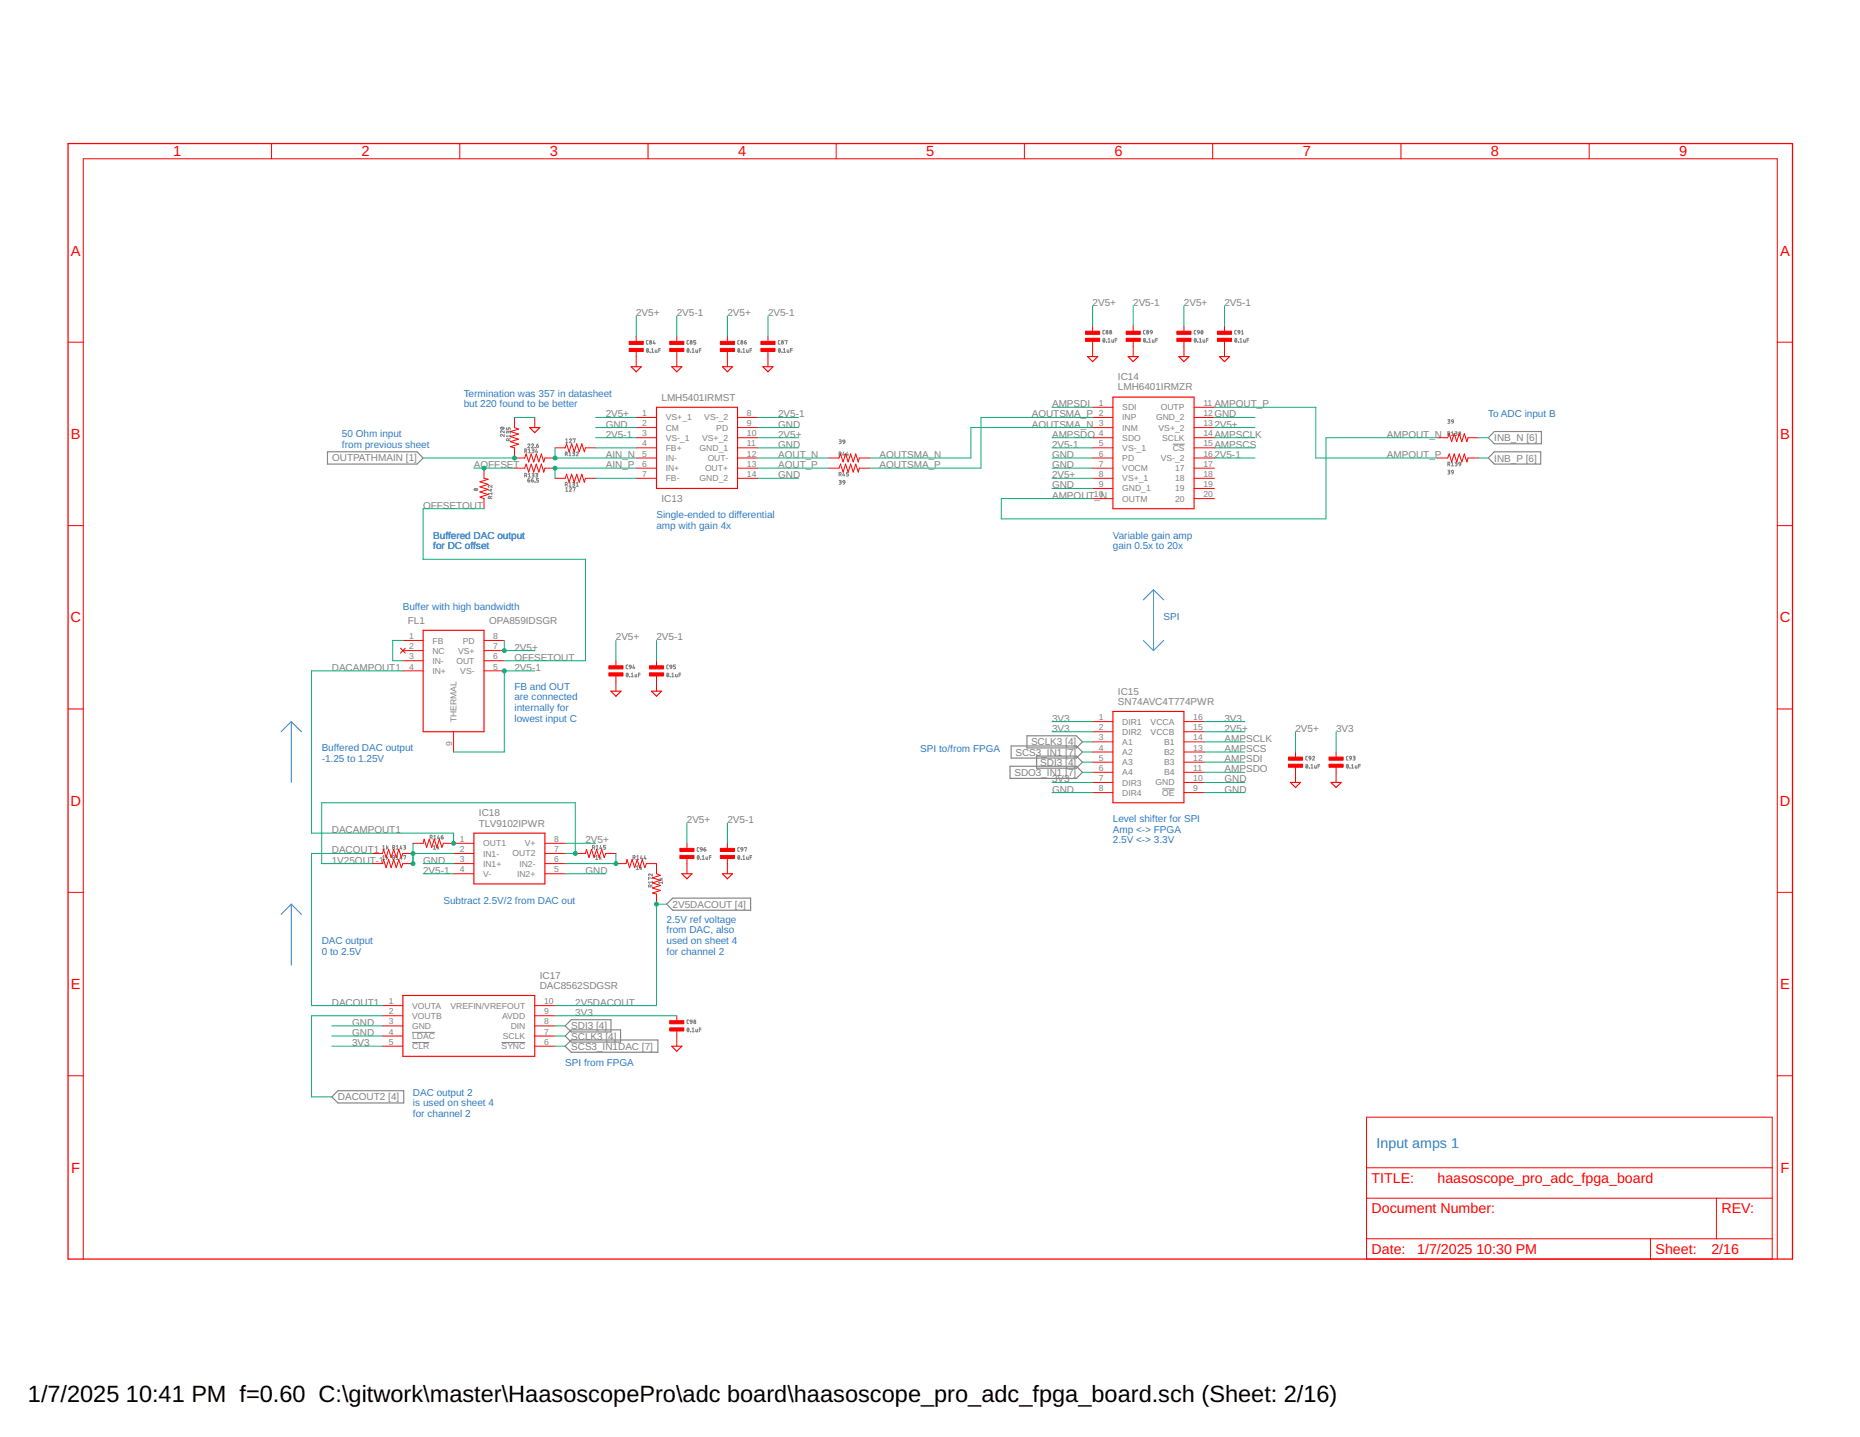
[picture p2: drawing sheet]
<svg xmlns="http://www.w3.org/2000/svg" width="279mm" height="216mm" viewBox="0 0 279 216" stroke-linecap="round" stroke-linejoin="round" font-family="sans-serif">
<g fill="none" stroke="#808080" stroke-width=".15">
<path d="M97.2 52.4a.27 .27 0 0 1 .2 .3 .27 .27 0 0 1-.2 .2l-.1-.1zM97.4 51.2h-.3v.1v.3l.3 .1M97.4 52.5l-.3 .3M97.6 52.9h.1M97.9 52.9h.3M97.9 52.5l.1-.1v.5M98.2 51.2l-.1 .4h.3M98.3 51.5v.2M98.4 52.6v.3h.1h.2v-.3M99 52.6h.2M99.2 52.4h-.2v.5M103.3 52.4a.27 .27 0 0 1 .2 .3 .27 .27 0 0 1-.2 .2l-.1-.1z"/>
<path d="M103.4 51.2h-.2v.1v.3l.2 .1M103.5 52.5l-.3 .3M103.7 52.9h.1M104 52.9h.3M104 52.5l.1-.1v.5M104.5 52.6v.3h.1h.2v-.3M104.5 51.2h-.3v.2h.3v.1v.2h-.3M105.1 52.6h.2M105.3 52.4h-.2v.5M110.9 52.4a.27 .27 0 0 1 .2 .3 .27 .27 0 0 1-.2 .2l-.1-.1zM111.1 51.2h-.3v.1v.3l.3 .1M111.1 52.5l-.3 .3"/>
<path d="M111.3 52.9h.1M111.6 52.9h.3M111.6 52.5l.1-.1v.5M111.8 51.4h.3v.2l-.2 .1zM112.1 51.2l-.3 .2M112.1 52.6v.3h.1h.2v-.3M112.7 52.6h.2M112.9 52.4h-.2v.5M117 52.4a.27 .27 0 0 1 .2 .3 .27 .27 0 0 1-.2 .2l-.1-.1zM117.2 51.2h-.3v.1v.3l.3 .1M117.2 52.5l-.3 .3M117.4 52.9h.1"/>
<path d="M117.7 52.9h.3M117.7 52.5l.1-.1v.5M117.9 51.2h.3l-.1 .5M118.2 52.6v.3h.1h.2v-.3M118.8 52.6h.2M119 52.4h-.2v.5M165.8 50.9a.27 .27 0 0 1 .2 .2 .27 .27 0 0 1-.2 .3l-.1-.3zM165.9 49.6l-.2 .1v.1v.3l.2 .1M165.9 51l-.2 .3M166.2 51.4h.1M166.4 51.4h.4M166.4 51l.2-.2v.6"/>
<path d="M167 51l.1 .4h.2v-.4M167.5 51.1h.3M167.8 50.8h-.3v.6M171.9 50.9a.27 .27 0 0 1 .2 .2 .27 .27 0 0 1-.2 .3l-.1-.3zM172 49.6l-.2 .1v.1v.3l.2 .1M172 51l-.2 .3M172.3 51.4h.1M172.5 51.4h.3M172.5 51l.2-.2v.6M172.8 49.7h.3v.3l-.3-.1zM173.1 51l.1 .4h.2v-.4M173.1 50l-.3 .2"/>
<path d="M173.6 51.1h.3M173.9 50.8h-.3v.6M179.5 50.9a.27 .27 0 0 1 .2 .2 .27 .27 0 0 1-.2 .3l-.1-.3zM179.6 49.6l-.2 .1v.1v.3l.2 .1M179.7 51l-.3 .3M179.9 49.7h.2l.1 .3-.3-.1zM179.9 51.4h.1M180.1 51.4h.4M180.1 51l.2-.2v.6M180.2 50l-.3 .2M180.4 49.7h.1a.26 .26 0 0 1 .2 .2 .26 .26 0 0 1-.2 .3zM180.7 49.8l-.3 .3"/>
<path d="M180.7 51l.1 .4h.2v-.4M181.2 51.1h.3M181.5 50.8h-.3v.6M185.6 50.9a.27 .27 0 0 1 .2 .2 .27 .27 0 0 1-.2 .3l-.1-.3zM185.7 49.6l-.2 .1v.1v.3l.2 .1M185.8 51l-.3 .3M186 49.7h.2v.3l-.3-.1zM186 51.4h.1M186.2 50l-.2 .2M186.2 51.4h.4M186.2 51l.2-.2v.6M186.5 50.2h.3"/>
<path d="M186.5 49.8l.1-.2v.6M186.8 51l.1 .4h.2v-.4M187.3 51.1h.3M187.6 50.8h-.3v.6M71.2 73.5a.25 .25 0 0 1 .3-.1 .25 .25 0 0 1 .2 .3h-.3zM71.3 73.4l.3 .3M73.6 74.9v-.3h-.2l-.1 .3h.6M73.6 73.6h.3M73.8 73.5v.3l-.5-.1M73.9 72.9v.3l-.5-.3-.1 .2 .2 .1M73.9 74.6l-.3 .1M73.9 74.2h-.6l.2 .1"/>
<path d="M73.9 74v.3M75.2 64.3a.3 .3 0 0 1 .3-.1 .3 .3 0 0 1 .2 .2 .29 .29 0 0 1-.3 .1 .29 .29 0 0 1-.2-.2zM75.3 64.2l.3 .3M75.7 65.3v.3l-.3-.3h-.2v.1l.1 .2M75.7 64.7v.3l-.3-.3h-.2v.2l.1 .1M76.1 64.3v.3h.2l.2-.3h.1v.3M76.3 65l.2-.2 .1 .3M76.3 65.1v-.2l-.1-.1-.1 .3M76.4 66.2v-.2h-.3v.2h.5M76.6 65.9l-.2 .1M76.6 65.5h-.5l.1 .2M76.6 65.4v.3"/>
<path d="M78.8 71.4h.3v-.3h-.3v.6M78.8 67.8l.3-.1v-.2h-.3v.5M79 71.4l.1 .3M79 67.8l.1 .2M79.3 72.1h.2l.1 .3h-.3zM79.3 66.8l.2-.1 .1 .1v.1l-.3 .4h.3M79.4 71.2l.1-.1v.6M79.4 67.6l.1-.1v.5M79.4 71.7h.3M79.4 68h.3M79.5 71.9l-.2 .2M79.8 72.1h.3v.3h-.2z"/>
<path d="M79.8 66.8a.16 .16 0 0 1 .2-.1 .16 .16 0 0 1 .1 .3l-.3 .3h.3M79.9 71.1l.3 .1v.1l-.2 .1M79.9 67.5h.3v.2h-.2M80.1 71.9l-.3 .2M80.1 71.4l.1 .2-.3 .1M80.1 67.7l.1 .2-.3 .1M80.3 72.4h.1M80.3 67.2h.1M80.5 71.1h.2l.1 .2-.2 .1M80.5 71.4h.1M80.6 67.5l-.1 .4h.3M80.6 67h.3v.2h-.3z"/>
<path d="M80.6 71.4l.2 .2-.3 .1M80.7 67.8v.2M80.8 66.7l-.2 .3M80.9 71.9h-.3v.2l.3 .1-.1 .2h-.2M84.9 72.8h.3v-.3h-.3v.5M84.9 68.2h.3v-.3h-.3v.6M85 73.4l.1-.2v.6M85 66.1l.1-.2v.6M85 73.8h.3M85 66.5h.3M85.1 72.8l.1 .2M85.1 68.2l.1 .3"/>
<path d="M85.5 72.6l.1-.1v.5M85.5 68l.1-.1v.6M85.5 73h.3M85.5 68.5h.3M85.5 73.4a.18 .18 0 0 1 .3-.2 .15 .15 0 0 1 0 .3l-.3 .3h.4M85.5 66.1a.18 .18 0 0 1 .3-.2 .15 .15 0 0 1 0 .3l-.3 .3h.4M86 72.5h.3v.1l-.1 .1M86 67.9h.3v.2l-.1 .1M86.1 72.7h.1M86.1 68.2h.1M86.1 66l.3-.1-.2 .6M86.1 73.3l.3-.1-.2 .6"/>
<path d="M86.2 72.7l.1 .2-.3 .1M86.2 68.2l.1 .2-.3 .1M86.6 68a.16 .16 0 0 1 .2-.1 .16 .16 0 0 1 0 .3l-.2 .3h.3M86.6 73h.3M86.6 72.6l.1-.1v.5M126 66.1l.4 .1-.1 .1h-.2M126 72.2l.4 .1-.1 .1h-.2M126 68.2h.3v-.3h-.3v.6M126 71.3l.3-.1v-.2h-.3v.5M126.2 66.3l.2 .2-.4 .2M126.2 72.4l.2 .2-.4 .1M126.2 68.2l.2 .3"/>
<path d="M126.2 71.3l.2 .2M126.6 66.1h.3v.3h-.2zM126.6 72.2h.3v.3h-.2zM126.7 67.9l-.1 .4h.3M126.7 71l-.1 .4h.3M126.8 68.2v.3M126.8 71.3v.2M126.9 66.4l-.2 .3M126.9 72.5l-.2 .2M127.3 67.9l-.2 .4h.4M127.4 68.2v.3M127.5 71h-.4v.2l.4 .1-.1 .2h-.3"/>
<path d="M176.2 66.7h1.8M217.5 63l.3 .1-.1 .2h-.1M217.5 70.7h.3l-.1 .2h-.1M217.5 65.2h.2v-.3h-.2v.5M217.5 69.7h.2v-.2l-.2-.1v.6M217.6 63.3l.2 .2-.3 .1M217.6 70.9l.2 .2-.3 .1M217.7 65.2l.1 .2M217.7 69.7l.1 .3M218 70.8l.3 .2M218 70.8l.2-.1 .1 .3M218 70.8h.1"/>
<path d="M218 65l.2-.1v.5M218 69.6l.2-.2v.6M218 65.4h.3M218 70h.3M218.1 63.1h.2v.3l-.3-.1zM218.3 63.4l-.2 .2M218.3 71l-.2 .2M218.6 64.9h.2l.1 .1-.1 .1M218.6 69.4l.2 .1 .1 .1-.1 .1M218.6 65.1h.2M218.6 69.7h.2M218.7 65.1l.2 .2-.3 .1"/>
<path d="M218.7 69.7l.2 .2-.3 .1M219.2 69.5h.2v.2h-.2zM219.4 69.7v.2l-.2 .1M94.3 99.9l-.2 .1v.4l.2 .1M95.2 99.9l-.1 .5h.3M100.4 99.9l-.2 .1v.4l.2 .1M101.5 99.9h-.3v.3l.3 .1-.1 .2h-.2M94.1 101.2a.26 .26 0 0 1 .3 .2 .26 .26 0 0 1-.3 .3v-.2zM94.3 101.3l-.2 .3M94.5 100.1l.3 .1M94.5 100.1l.2-.2 .1 .3M94.5 100.1h.1"/>
<path d="M94.6 101.7h.1M94.8 100.2l-.2 .3M94.8 101.7h.3M94.8 101.3l.2-.2v.6M95.3 100.2v.3M95.4 101.3v.4h.2v-.4M95.9 101.4h.3M96.2 101.1h-.3v.6M100.2 101.2a.26 .26 0 0 1 .3 .2 .26 .26 0 0 1-.3 .3v-.2zM100.4 101.3l-.2 .3M100.6 100.1l.3 .1M100.6 100.1l.2-.2 .1 .3"/>
<path d="M100.6 100.1h.1M100.7 101.7h.1M100.9 100.2l-.2 .3M100.9 101.7h.3M100.9 101.3l.2-.2v.6M101.5 101.3v.4h.2v-.4M102 101.4h.3M102.3 101.1h-.3v.6M174.6 118.5h1.8M196.2 114.9a.25 .25 0 0 1 .3 .2 .25 .25 0 0 1-.3 .3v-.3zM196.4 113.6l-.2 .1v.4l.2 .1M196.4 115l-.2 .3"/>
<path d="M196.6 113.7h.3v.2h-.3zM196.7 115.4h.1M196.9 113.9l-.2 .3M196.9 115.4h.3M196.9 115l.2-.1v.5M197.2 113.7l.1-.1 .1 .1 .1 .1-.3 .4h.3M197.5 115v.4h.2v-.4M198 115.1h.2M198.2 114.9h-.2v.5M202.3 114.9a.23 .23 0 0 1 .3 .2 .23 .23 0 0 1-.3 .2zM202.5 113.6l-.3 .1 .1 .4 .2 .1M202.5 115l-.2 .3"/>
<path d="M202.7 113.7h.3v.2h-.3zM202.8 115.4h.1M203 113.9l-.2 .3M203 115.4h.3M203 115l.2-.1v.5M203.2 113.6h.3l.1 .2-.2 .1M203.3 113.9h.1M203.4 113.9l.2 .2-.4 .1M203.6 115v.4h.2v-.4M204.1 115.1h.2M204.3 114.9h-.2v.5M57.5 129.1h.3"/>
<path d="M57.5 127.1l.1-.1v.6M57.5 128.7l.1-.2v.6M57.5 127.6h.3M58.1 127v.6M58.1 128.5v.6M58.2 127.3l.1 .3M58.2 128.9l.1 .2M58.3 127.2l-.2 .2M58.3 128.7l-.2 .2M59 127.3h.2v-.2l-.2-.1v.6M59 128.9l.2-.1v-.2l-.2-.1v.6M59.2 127.3l.1 .3"/>
<path d="M59.2 128.9l.1 .2M59.5 129.1h.4M59.5 127.6h.4M59.5 127.1l.2-.1v.6M59.5 128.7l.2-.2v.6M60.2 127l-.1 .5h.3M60.2 128.5l-.1 .5h.3M60.3 127.3v.3M60.3 128.9v.2M60.6 127l.3 .1v.1l-.1 .1M60.6 128.6l.3-.1-.1 .6M60.7 127.3h.1"/>
<path d="M60.8 127.3l.1 .2-.3 .1M64.6 125.8h.3v-.3h-.3v.6M64.8 125.8l.1 .3M65.1 127.6h.3M65.1 127.1l.2-.1v.6M65.2 125.6l.1-.1v.6M65.2 126.1h.3M65.7 127v.6M65.8 127.3l.1 .3M65.8 125.5l-.1 .4h.3M65.9 127.2l-.2 .2M65.9 125.8v.3"/>
<path d="M66.3 125.8h.3l-.1 .3-.2-.1zM66.5 125.5l-.2 .3M89 127.3h.2M89.2 127.3l.1-.2-.3-.1v.6M89.2 127.3l.1 .3M89.5 129.1h.3M89.5 128.7l.1-.2v.6M89.6 127.6h.3M89.6 127.1l.1-.1v.6M90.1 128.5v.6M90.2 128.9l.1 .2M90.2 127l-.1 .5h.3"/>
<path d="M90.3 128.7l-.2 .2M90.3 127.3v.3M91 127h-.3v.3l.3 .1-.1 .2h-.2M95.1 128.9h.2M95.3 128.9l.1-.2-.3-.2v.6M95.3 128.9l.1 .2M95.6 130.2l.1-.1v.5M95.6 130.6h.3M95.7 129.1h.3M95.7 128.7l.1-.2v.6M96.2 130.1v.5M96.3 130.4l.1 .2"/>
<path d="M96.3 128.5l-.1 .5h.3M96.4 130.3l-.2 .2M96.4 128.9v.2M96.9 128.5l-.1 .5h.3M97 128.9v.2M97.7 133.1l-.2-.2-.1 .3h.6M97.7 133.1v.1M98 131.3v.3l-.3-.3a.16 .16 0 0 0-.3 .1 .16 .16 0 0 0 .1 .2M98 132l-.6-.2 .1 .4M98 132.9l-.3 .2M98 132.5h-.6l.1 .2M98 132.4v.3"/>
<path d="M98.9 132.2h.6M99.1 132l.2 .2M99.5 132.6h-.6l.2 .2M99.5 132.5v.3M99.5 132l-.3 .1M104.8 128.6a.27 .27 0 0 1 .2 .2 .27 .27 0 0 1-.2 .3l-.1-.2zM105 127.3l-.3 .2v.3l.3 .1M105 128.7l-.2 .3M105.2 127.4h.3v.3l-.3-.1zM105.2 129.1h.1M105.3 129.1h.1M105.5 127.7l-.3 .2"/>
<path d="M105.5 129.1h.3M105.5 128.7l.1-.2v.6M105.7 127.6h.3v.2l-.2 .1zM106 127.3l-.3 .3M106 128.7v.3l.2 .1h.1v-.4M106.6 128.8h.2M106.8 128.5h-.2v.6M110.9 128.6a.27 .27 0 0 1 .2 .2 .27 .27 0 0 1-.2 .3l-.1-.2zM111.1 127.3l-.3 .2v.3l.3 .1M111.1 128.7l-.3 .3M111.3 127.4h.3v.3l-.3-.1zM111.3 129.1h.1"/>
<path d="M111.4 129.1h.1M111.6 127.7l-.3 .2M111.6 128.7l.1-.2v.6M111.6 129.1h.3M111.8 127.4l.3-.1-.1 .6M112.1 128.7v.3l.1 .1h.2v-.4M112.7 128.8h.2M112.9 128.5h-.2v.6M61.9 155.1h3.5M61.9 156.6h2.6M75.3 156.6h3.6M103.3 154.5a.27 .27 0 0 1 .2 .2 .27 .27 0 0 1-.2 .3l-.1-.2z"/>
<path d="M103.4 153.2l-.2 .2v.3l.2 .1M103.5 154.6l-.3 .3M103.7 153.4v.1h.3M103.7 153.4l.2-.2 .1 .3M103.7 153.4h.1M103.7 155h.1M104 153.5l-.1 .2-.2 .1M104 154.6l.1-.1v.5M104 155h.3M104.5 154.6l.1 .4h.2v-.4M105.1 154.7h.2M105.3 154.5h-.2v.5"/>
<circle cx="97.7" cy="51.6" r=".15"/>
<circle cx="97.7" cy="51.3" r=".13"/>
<circle cx="103.8" cy="51.6" r=".15"/>
<circle cx="103.8" cy="51.3" r=".13"/>
<circle cx="111.4" cy="51.6" r=".15"/>
<circle cx="111.4" cy="51.3" r=".13"/>
<circle cx="117.5" cy="51.6" r=".15"/>
<circle cx="117.5" cy="51.3" r=".13"/>
<circle cx="166.3" cy="49.8" r=".13"/>
<circle cx="166.3" cy="50" r=".16"/>
<circle cx="166.8" cy="49.8" r=".13"/>
<circle cx="166.8" cy="50" r=".16"/>
<circle cx="172.4" cy="49.8" r=".13"/>
<circle cx="172.4" cy="50" r=".16"/>
<circle cx="219.3" cy="65.3" r=".15"/>
<circle cx="219.3" cy="65" r=".13"/>
<circle cx="104.4" cy="153.6" r=".15"/>
<circle cx="104.4" cy="153.4" r=".13"/>
</g>
<path d="M49.2 67.9h13.5l.9 .9-.9 .9h-13.5zM224.5 67.9h6.9v1.8h-6.9l-.9-.9zM224.5 64.8h7v1.9h-7l-.9-.9zM151.7 115.1h10l.9 .9-.9 .9h-10zM151.9 112.1h9.8l.9 .9-.9 .9h-9.8zM154.3 110.6h7.4l.9 .9-.9 .9h-7.4zM155.7 113.6h6l.9 .9-.9 .9h-6zM100.1 135.8l.9-.9h11.8v1.9h-11.8zM85.8 154.7h7.4v1.9h-7.4l-.9-.9zM85.8 153.2h6v1.8h-6l-.9-.9zM85.8 156.3h13v1.8h-13l-.9-.9zM50.8 163.9h9.8v1.8h-9.8l-1-.9z" fill="none" stroke="#808080" stroke-width=".17"/>
<g fill="none" stroke="#f00" stroke-width=".17">
<path d="M94.8 55.1h1.5l-.7 .8zM100.9 55.1h1.5l-.7 .8zM108.5 55.1h1.5l-.7 .8zM114.6 55.1h1.5l-.7 .8zM163.4 53.6h1.5l-.8 .7zM167.2 59.7h12.2v16.7h-12.2zM169.5 53.6h1.5l-.8 .7zM177.1 53.6h1.5l-.8 .7zM183.2 53.6h1.5l-.8 .7zM79.6 64.2h1.5l-.8 .8zM98.6 61.2h12.2v12.2h-12.2zM63.6 94.7h9.1v15.2h-9.1z"/>
<path d="M91.8 103.8h1.5l-.8 .8zM97.9 103.8h1.5l-.8 .8zM167.2 106.9h10.6v13.7h-10.6zM193.8 117.6h1.6l-.8 .7zM199.9 117.6h1.6l-.8 .7zM71.2 125.2h10.7v7.6h-10.7zM102.4 131.3h1.5l-.7 .7zM108.5 131.3h1.5l-.7 .7zM60.5 149.6h19.8v9.1h-19.8zM100.9 157.2h1.5l-.7 .7z"/>
</g>
<g fill="none" stroke="#f00" stroke-width=".15">
<path d="M40.8 21.6v2.3M69.1 21.6v2.3M97.3 21.6v2.3M125.6 21.6v2.3M153.9 21.6v2.3M182.2 21.6v2.3M210.4 21.6v2.3M238.7 21.6v2.3M10.2 51.4h2.3M95.6 50.5v.9M95.6 52.7v2.4M101.7 50.5v.9"/>
<path d="M101.7 52.7v2.4M109.3 50.5v.9M109.3 52.7v2.4M115.4 50.5v.9M115.4 52.7v2.4M164.1 49v.9M164.1 51.1v2.5M170.2 49v.9M170.2 51.1v2.5M177.8 49v.9M177.8 51.1v2.5M183.9 49v.9"/>
<path d="M183.9 51.1v2.5M267 51.4h2.3M10.2 79h2.3M72.7 70.3v1.6l.6 .1-1.2 .4 1.2 .4-1.2 .4 1.2 .3-1.2 .4 1.2 .4-1.2 .4 .6 .2v1.5M77.3 62.7v1.5l.6 .3-1.2 .3 1.2 .4-1.2 .4 1.2 .4-1.2 .4 1.2 .3-1.2 .4 .6 .2v1.5h1.5l.2-.6 .4 1.2 .4-1.2 .4 1.2 .4-1.2 .3 1.2 .4-1.2 .4 1.2 .2-.6h1.5M77.3 70.3h1.5l.2-.6 .4 1.2 .4-1.2 .4 1.2 .4-1.2 .3 1.2 .4-1.2 .4 1.2 .2-.6h1.5M80.3 62.7v1.5M83.4 67.3h1.5l.2-.6 .4 1.2 .4-1.2 .4 1.2 .3-1.2 .4 1.2 .4-1.2 .4 1.2 .1-.6h1.6M83.4 71.9h1.5l.2-.7 .4 1.3 .4-1.3 .4 1.3 .3-1.3 .4 1.3 .4-1.3 .4 1.3 .1-.6h1.6M95.6 62.7h3M95.6 64.2h3M95.6 65.8h3"/>
<path d="M95.6 67.3h3M95.6 68.8h3M95.6 70.3h3M95.6 71.9h3M110.8 62.7h3M110.8 64.2h3M110.8 65.8h3M110.8 67.3h3M110.8 68.8h3M110.8 70.3h3M110.8 71.9h3M124.5 68.8h1.5l.3-.6 .3 1.2 .4-1.2 .4 1.2 .4-1.2 .4 1.2 .3-1.2 .4 1.2 .2-.6h1.5"/>
<path d="M124.5 70.3h1.5l.3-.6 .3 1.2 .4-1.2 .4 1.2 .4-1.2 .4 1.2 .3-1.2 .4 1.2 .2-.6h1.5M164.1 62.7h3.1M164.1 64.2h3.1M164.1 65.8h3.1M164.1 67.3h3.1M164.1 68.8h3.1M164.1 70.3h3.1M164.1 71.9h3.1M164.1 61.2h3.1M164.1 73.4h3.1M164.1 74.9h3.1M179.4 62.7h3"/>
<path d="M179.4 64.2h3M179.4 65.8h3M179.4 67.3h3M179.4 68.8h3M179.4 70.3h3M179.4 71.9h3M179.4 61.2h3M179.4 73.4h3M179.4 74.9h3M215.9 65.8h1.6l.2-.6 .4 1.2 .3-1.2 .4 1.2 .4-1.2 .4 1.2 .4-1.2 .3 1.2 .2-.6h1.5M215.9 68.8h1.6l.2-.6 .4 1.2 .3-1.2 .4 1.2 .4-1.2 .4 1.2 .4-1.2 .3 1.2 .2-.6h1.5M267 79h2.3"/>
<path d="M60.2 97.4l.7 .7M60.5 96.2h3.1M60.5 97.7h3.1M60.5 99.3h3.1M60.9 97.4l-.7 .7M72.7 96.2h3.1M72.7 97.7h3.1M72.7 99.3h3.1M92.5 99.3v.9M98.6 99.3v.9M10.2 106.5h2.3M60.5 100.8h3.1"/>
<path d="M68.1 109.9v3.1M72.7 100.8h3.1M92.5 101.4v2.4M98.6 101.4v2.4M164.1 108.4h3.1M164.1 109.9h3.1M164.1 111.5h3.1M164.1 113h3.1M164.1 114.5h3.1M164.1 116h3.1M164.1 117.6h3.1M164.1 119.1h3.1"/>
<path d="M177.8 108.4h3.1M177.8 109.9h3.1M177.8 111.5h3.1M177.8 113h3.1M177.8 114.5h3.1M177.8 116h3.1M177.8 117.6h3.1M177.8 119.1h3.1M194.6 113v.9M194.6 115.1v2.5M200.7 113v.9M200.7 115.1v2.5"/>
<path d="M267 106.5h2.3M10.2 134.1h2.3M55.9 128.2h1.6l.1-.6 .4 1.2 .4-1.2 .4 1.2 .3-1.2 .4 1.2 .4-1.2 .4 1.2 .2-.6h1.5M55.9 129.8h1.6l.1-.7 .4 1.3 .4-1.3 .4 1.3 .3-1.3 .4 1.3 .4-1.3 .4 1.3 .2-.6h1.5M62 126.7h1.6l.1-.6 .4 1.2 .4-1.2 .4 1.2 .3-1.2 .4 1.2 .4-1.2 .4 1.2 .2-.6h4.6M68.1 128.2h3.1M68.1 129.8h3.1M68.1 131.3h3.1M81.9 126.7h3M81.9 128.2h3M81.9 129.8h3M81.9 131.3h3"/>
<path d="M86.4 128.2h1.5l.2-.6 .4 1.2 .4-1.2 .3 1.2 .4-1.2 .4 1.2 .4-1.2 .4 1.2 .2-.6h1.5M92.5 129.8h1.5l.2-.7 .4 1.3 .4-1.3 .3 1.3 .4-1.3 .4 1.3 .4-1.3 .4 1.3 .2-.6h1.5v1.5l.6 .2-1.2 .4 1.2 .4-1.2 .4 1.2 .3-1.2 .4 1.2 .4-1.2 .4 .6 .1v1.5M103.2 126.7v.9M103.2 128.8v2.5M109.3 126.7v.9M109.3 128.8v2.5M267 134.1h2.3M57.5 151.1h3M57.5 152.6h3M57.5 154.1h3M57.5 155.7h3M57.5 157.2h3"/>
<path d="M80.3 151.1h3.1M80.3 152.6h3.1M80.3 154.1h3.1M80.3 155.7h3.1M80.3 157.2h3.1M101.7 152.6v.9M101.7 154.7v2.5M10.2 161.6h2.3M205.3 167.9h60.9v21.3h-60.9zM205.3 175.5h60.9M267 161.6h2.3M12.5 189.2v-165.3h254.5v165.3"/>
<path d="M205.3 180h60.9M205.3 186.1h60.9M247.9 186.1v3.1M257.8 180v6.1"/>
</g>
<g fill="#f00" stroke="#f00" stroke-width=".15">
<path d="M94.5 51.3h2.1v.5h-2.1z"/>
<path d="M94.5 52.3h2.1v.5h-2.1z"/>
<path d="M100.6 51.3h2.1v.5h-2.1z"/>
<path d="M100.6 52.3h2.1v.5h-2.1z"/>
<path d="M108.2 51.3h2.1v.5h-2.1z"/>
<path d="M108.2 52.3h2.1v.5h-2.1z"/>
<path d="M114.3 51.3h2.1v.5h-2.1z"/>
<path d="M114.3 52.3h2.1v.5h-2.1z"/>
<path d="M163.1 49.8h2.1v.4h-2.1z"/>
<path d="M163.1 50.8h2.1v.5h-2.1z"/>
<path d="M169.2 49.8h2.1v.4h-2.1z"/>
<path d="M169.2 50.8h2.1v.5h-2.1z"/>
<path d="M176.8 49.8h2.1v.4h-2.1z"/>
<path d="M176.8 50.8h2.1v.5h-2.1z"/>
<path d="M182.9 49.8h2.1v.4h-2.1z"/>
<path d="M182.9 50.8h2.1v.5h-2.1z"/>
<path d="M193.5 113.7h2.2v.5h-2.2z"/>
<path d="M193.5 114.8h2.2v.5h-2.2z"/>
<path d="M199.6 113.7h2.2v.5h-2.2z"/>
<path d="M199.6 114.8h2.2v.5h-2.2z"/>
<path d="M91.5 100h2.1v.5h-2.1z"/>
<path d="M91.5 101.1h2.1v.5h-2.1z"/>
<path d="M97.6 100h2.1v.5h-2.1z"/>
<path d="M97.6 101.1h2.1v.5h-2.1z"/>
<path d="M102.1 127.5h2.1v.4h-2.1z"/>
<path d="M102.1 128.5h2.1v.5h-2.1z"/>
<path d="M108.2 127.5h2.1v.4h-2.1z"/>
<path d="M108.2 128.5h2.1v.5h-2.1z"/>
<path d="M100.6 153.4h2.1v.4h-2.1z"/>
<path d="M100.6 154.4h2.1v.5h-2.1z"/>
</g>
<path d="M10.2 21.6h259.1v167.6h-259.1z" fill="none" stroke="#f00" stroke-width=".19"/>
<g fill="none" stroke="#0dab76" stroke-width=".15">
<path d="M95.6 47.5v3M101.7 47.5v3M109.3 47.5v3M115.4 47.5v3M164.1 46v3M170.2 46v3M177.8 46v3M183.9 46v3M63.6 68.8h13.7M71.2 70.3h6.1M72.7 76.4h-9.1v7.6h24.3v15.3h-12.1M77.3 62.7h3"/>
<path d="M83.4 67.3v1.5h12.2M89.5 64.2h6.1M89.5 67.3h6.1M89.5 71.9h6.1M89.5 62.7h6.1M89.5 65.8h6.1M95.6 70.3h-12.2v1.6M113.8 64.2h6.1M113.8 67.3h6.1M113.8 71.9h6.1M113.8 62.7h6.1M113.8 68.8h10.7"/>
<path d="M113.8 70.3h10.7M113.8 65.8h6.1M158 67.3h6.1M158 71.9h6.1M158 68.8h6.1M158 70.3h6.1M158 73.4h6.1M158 65.8h6.1M158 61.2h6.1M164.1 64.2h-18.3v4.6h-15.2M164.1 62.7h-16.7v7.6h-16.8M182.4 64.2h6.1"/>
<path d="M182.4 67.3h6.1M182.4 62.7h6.1M182.4 68.8h6.1M182.4 61.2h15.3v7.6h18.2M182.4 65.8h6.1M215.9 65.8h-16.7v12.2h-48.8v-3.1h13.7M222 68.8h1.6M222 65.8h1.6M60.5 96.2h-1.5v3.1h1.5M75.8 96.2v1.5h4.5M92.5 96.2v3.1M98.6 96.2v3.1"/>
<path d="M60.5 100.8h-13.7v24.4h21.3v1.5M80.3 100.8h-4.5v12.2h-7.7M158 119.1h6.1M158 117.6h6.1M158 109.9h6.1M158 108.4h6.1M162.6 111.5h1.5M162.6 114.5h1.5M162.6 113h1.5M162.6 116h1.5M180.9 119.1h6.1M180.9 117.6h6.1"/>
<path d="M180.9 111.5h6.1M180.9 114.5h6.1M180.9 109.9h6.1M180.9 113h6.1M180.9 116h6.1M180.9 108.4h6.1M194.6 109.9v3.1M200.7 109.9v3.1M55.9 128.2h-9.1v22.9h10.7M62 128.2h6.1M62 126.7v3.1M63.6 131.3h4.5"/>
<path d="M63.6 129.8h4.5M84.9 131.3h6.1M84.9 128.2h1.5v-7.6h-38.1v9.2h7.6M84.9 126.7h4.6M92.5 128.2v1.6h-7.6M100.1 135.8h-1.5v15.3h-15.2M103.2 123.7v3M109.3 123.7v3M49.8 154.1h7.7M49.8 155.7h7.7M49.8 157.2h7.7M57.5 152.6h-10.7v12.2h3"/>
<path d="M83.4 154.1h1.5M83.4 155.7h1.5M83.4 152.6h18.3M83.4 157.2h1.5"/>
</g>
<g fill="#0dab76" stroke="#0dab76" stroke-width=".15">
<circle cx="75.8" cy="97.7" r=".3"/>
<circle cx="75.8" cy="100.8" r=".3"/>
<circle cx="83.4" cy="68.8" r=".3"/>
<circle cx="77.3" cy="68.8" r=".3"/>
<circle cx="83.4" cy="70.3" r=".3"/>
<circle cx="72.7" cy="70.3" r=".3"/>
<circle cx="68.1" cy="126.7" r=".3"/>
<circle cx="98.6" cy="135.8" r=".3"/>
<circle cx="86.4" cy="128.2" r=".3"/>
<circle cx="92.5" cy="129.8" r=".3"/>
<circle cx="62" cy="128.2" r=".3"/>
<circle cx="62" cy="129.8" r=".3"/>
</g>
<path d="M171.7 96.2l1.6 1.5M173.3 88.6v9.1M173.3 88.6l-1.6 1.5M173.3 88.6l1.5 1.5M174.8 96.2l-1.5 1.5M43.8 108.4v9.2M43.8 108.4l-1.6 1.5M43.8 108.4l1.5 1.5M43.8 135.8v9.2M43.8 135.8l-1.6 1.6M43.8 135.8l1.5 1.6" fill="none" stroke="#2c7bce" stroke-width=".15"/>
<g font-size="3.5">
<text x="4.2" y="210.7">1/7/2025</text>
<text x="18.9" y="210.7">10:41 PM f=0.60 C:\gitwork\master\HaasoscopePro\adc board\haasoscope_pro_adc_fpga_board.sch (Sheet: 2/16)</text>
</g>
<g font-size="2.2" fill="#f00">
<text x="26" y="23.5">1</text>
<text x="54.3" y="23.5">2</text>
<text x="82.6" y="23.5">3</text>
<text x="110.9" y="23.5">4</text>
<text x="139.1" y="23.5">5</text>
<text x="167.4" y="23.5">6</text>
<text x="195.7" y="23.5">7</text>
<text x="224" y="23.5">8</text>
<text x="252.2" y="23.5">9</text>
<text x="10.7" y="38.4">A</text>
<text x="267.4" y="38.4">A</text>
<text x="10.7" y="66">B</text>
<text x="267.4" y="66">B</text>
<text x="10.6" y="93.5">C</text>
<text x="267.3" y="93.5">C</text>
<text x="10.6" y="121.1">D</text>
<text x="267.3" y="121.1">D</text>
<text x="10.7" y="148.6">E</text>
<text x="267.4" y="148.6">E</text>
<text x="10.7" y="176.2">F</text>
<text x="267.4" y="176.2">F</text>
</g>
<text font-size="2.1" fill="#2c7bce" x="206.8" y="172.4">Input amps 1</text>
<g font-size="2.1" fill="#f00">
<text x="206" y="177.7">TITLE:</text>
<text x="215.9" y="177.7">haasoscope_pro_adc_fpga_board</text>
<text x="206" y="182.3">Document Number:</text>
<text x="258.6" y="182.3">REV:</text>
<text x="206" y="188.4">Date:</text>
<text x="212.9" y="188.4">1/7/2025</text>
<text x="221.8" y="188.4">10:30 PM</text>
<text x="248.7" y="188.4">Sheet:</text>
<text x="257.1" y="188.4">2/16</text>
</g>
<g font-size="1.5" fill="#808080">
<text x="95.6" y="47.5">2V5+</text>
<text x="101.7" y="47.5">2V5-1</text>
<text x="109.3" y="47.5">2V5+</text>
<text x="115.4" y="47.5">2V5-1</text>
<text x="164.1" y="46">2V5+</text>
<text x="170.2" y="46">2V5-1</text>
<text x="177.8" y="46">2V5+</text>
<text x="183.9" y="46">2V5-1</text>
<text x="167.9" y="58.7">LMH6401IRMZR</text>
<text x="167.9" y="57.1">IC14</text>
<text x="91" y="64.2">GND</text>
<text x="91" y="62.7">2V5+</text>
<text x="91" y="65.8">2V5-1</text>
<text x="99.4" y="60.2">LMH5401IRMST</text>
<text x="116.9" y="64.2">GND</text>
<text x="116.9" y="65.8">2V5+</text>
<text x="116.9" y="62.7">2V5-1</text>
<text x="155" y="64.2">AOUTSMA_N</text>
<text x="155" y="62.7">AOUTSMA_P</text>
<text x="158" y="61.2">AMPSDI</text>
<text x="158" y="65.8">AMPSDO</text>
<text x="182.4" y="62.7">GND</text>
<text x="182.4" y="64.2">2V5+</text>
<text x="182.4" y="61.2">AMPOUT_P</text>
<text x="182.4" y="65.8">AMPSCLK</text>
<text x="208.3" y="65.8">AMPOUT_N</text>
<text x="49.9" y="69.3">OUTPATHMAIN [1]</text>
<text x="71.2" y="70.3">AOFFSET</text>
<text x="91" y="68.8">AIN_N</text>
<text x="91" y="70.3">AIN_P</text>
<text x="116.9" y="67.3">GND</text>
<text x="116.9" y="71.9">GND</text>
<text x="116.9" y="70.3">AOUT_P</text>
<text x="116.9" y="68.8">AOUT_N</text>
<text x="132.1" y="68.8">AOUTSMA_N</text>
<text x="132.1" y="70.3">AOUTSMA_P</text>
<text x="158" y="68.8">GND</text>
<text x="158" y="70.3">GND</text>
<text x="158" y="71.9">2V5+</text>
<text x="158" y="67.3">2V5-1</text>
<text x="182.4" y="68.8">2V5-1</text>
<text x="182.4" y="67.3">AMPSCS</text>
<text x="208.3" y="68.8">AMPOUT_P</text>
<text x="224.5" y="66.3">INB_N [6]</text>
<text x="224.5" y="69.3">INB_P [6]</text>
<text x="63.6" y="76.4">OFFSETOUT</text>
<text x="99.4" y="75.4">IC13</text>
<text x="158" y="73.4">GND</text>
<text x="158" y="74.9">AMPOUT_N</text>
<text x="61.3" y="93.7">FL1</text>
<text x="73.5" y="93.7">OPA859IDSGR</text>
<text x="49.8" y="100.8">DACAMPOUT1</text>
<text x="77.3" y="97.8">2V5+</text>
<text x="77.3" y="100.8">2V5-1</text>
<text x="77.3" y="99.3">OFFSETOUT</text>
<text x="92.5" y="96.2">2V5+</text>
<text x="98.6" y="96.2">2V5-1</text>
<text x="167.9" y="105.9">SN74AVC4T774PWR</text>
<text x="167.9" y="104.4">IC15</text>
<text x="152.5" y="113.5">SCS3_IN1 [7]</text>
<text x="154.9" y="112">SCLK3 [4]</text>
<text x="158" y="109.9">3V3</text>
<text x="158" y="108.4">3V3</text>
<text x="183.9" y="109.9">2V5+</text>
<text x="183.9" y="111.5">AMPSCLK</text>
<text x="183.9" y="113">AMPSCS</text>
<text x="183.9" y="108.4">3V3</text>
<text x="194.6" y="109.9">2V5+</text>
<text x="200.7" y="109.9">3V3</text>
<text x="152.4" y="116.6">SDO3_IN1 [7]</text>
<text x="156.3" y="115">SDI3 [4]</text>
<text x="158" y="119.1">GND</text>
<text x="158" y="117.6">3V3</text>
<text x="183.9" y="117.6">GND</text>
<text x="183.9" y="119.1">GND</text>
<text x="183.9" y="114.5">AMPSDI</text>
<text x="183.9" y="116">AMPSDO</text>
<text x="49.8" y="125.2">DACAMPOUT1</text>
<text x="71.9" y="124.2">TLV9102IPWR</text>
<text x="71.9" y="122.7">IC18</text>
<text x="103.2" y="123.7">2V5+</text>
<text x="109.3" y="123.7">2V5-1</text>
<text x="49.8" y="128.2">DACOUT1</text>
<text x="49.8" y="129.8">1V25OUT-1</text>
<text x="63.6" y="129.8">GND</text>
<text x="63.6" y="131.3">2V5-1</text>
<text x="87.9" y="131.3">GND</text>
<text x="87.9" y="126.7">2V5+</text>
<text x="101" y="136.4">2V5DACOUT [4]</text>
<text x="81.1" y="148.6">DAC8562SDGSR</text>
<text x="81.1" y="147">IC17</text>
<text x="49.8" y="151.1">DACOUT1</text>
<text x="52.9" y="154.1">GND</text>
<text x="52.9" y="155.7">GND</text>
<text x="85.8" y="154.7">SDI3 [4]</text>
<text x="86.4" y="152.6">3V3</text>
<text x="86.4" y="151.1">2V5DACOUT</text>
<text x="52.9" y="157.2">3V3</text>
<text x="85.8" y="156.2">SCLK3 [4]</text>
<text x="85.8" y="157.7">SCS3_IN1DAC [7]</text>
<text x="50.8" y="165.3">DACOUT2 [4]</text>
</g>
<g font-size="1.5" fill="#2c7bce">
<text x="69.7" y="59.6">Termination was 357 in datasheet</text>
<text x="51.4" y="65.7">50 Ohm input</text>
<text x="69.7" y="61.2">but 220 found to be better</text>
<text x="223.6" y="62.7">To ADC input B</text>
<text x="51.4" y="67.3">from previous sheet</text>
<text x="98.6" y="77.9">Single-ended to differential</text>
<text x="65.1" y="80.9">Buffered DAC output</text>
<text x="65.1" y="82.5">for DC offset</text>
<text x="98.6" y="79.5">amp with gain 4x</text>
<text x="167.2" y="80.9">Variable gain amp</text>
<text x="167.2" y="82.5">gain 0.5x to 20x</text>
<text x="60.5" y="91.7">Buffer with high bandwidth</text>
<text x="174.8" y="93.2">SPI</text>
<text x="77.3" y="103.6">FB and OUT</text>
<text x="77.3" y="105.2">are connected</text>
<text x="77.3" y="106.8">internally for</text>
<text x="48.3" y="112.9">Buffered DAC output</text>
<text x="77.3" y="108.4">lowest input C</text>
<text x="138.2" y="113">SPI to/from FPGA</text>
<text x="48.3" y="114.5">-1.25 to 1.25V</text>
<text x="167.2" y="123.5">Level shifter for SPI</text>
<text x="167.2" y="125.1">Amp &lt;-&gt; FPGA</text>
<text x="167.2" y="126.7">2.5V &lt;-&gt; 3.3V</text>
<text x="66.6" y="135.8">Subtract 2.5V/2 from DAC out</text>
<text x="48.3" y="141.9">DAC output</text>
<text x="48.3" y="143.5">0 to 2.5V</text>
<text x="100.1" y="138.6">2.5V ref voltage</text>
<text x="100.1" y="140.2">from DAC, also</text>
<text x="100.1" y="141.9">used on sheet 4</text>
<text x="100.1" y="143.5">for channel 2</text>
<text x="84.9" y="160.2">SPI from FPGA</text>
<text x="62" y="164.6">DAC output 2</text>
<text x="62" y="166.2">is used on sheet 4</text>
<text x="62" y="167.8">for channel 2</text>
</g>
<g font-size="1.3" fill="#808080">
<text x="96.5" y="62.5">1</text>
<text x="96.5" y="64">2</text>
<text x="96.5" y="65.5">3</text>
<text x="100" y="63.2">VS+_1</text>
<text x="100" y="64.7">CM</text>
<text x="105.8" y="63.2">VS-_2</text>
<text x="107.6" y="64.7">PD</text>
<text x="112.2" y="62.5">8</text>
<text x="112.2" y="64">9</text>
<text x="112.2" y="65.5">10</text>
<text x="165.1" y="61">1</text>
<text x="165.1" y="62.5">2</text>
<text x="165.1" y="64">3</text>
<text x="165.1" y="65.5">4</text>
<text x="168.6" y="61.6">SDI</text>
<text x="168.6" y="63.2">INP</text>
<text x="168.6" y="64.7">INM</text>
<text x="173.7" y="63.2">GND_2</text>
<text x="174" y="64.7">VS+_2</text>
<text x="174.4" y="61.6">OUTP</text>
<text x="180.8" y="61">11</text>
<text x="180.8" y="62.5">12</text>
<text x="180.8" y="64">13</text>
<text x="180.8" y="65.5">14</text>
<text x="96.5" y="67.1">4</text>
<text x="96.5" y="68.6">5</text>
<text x="96.5" y="70.1">6</text>
<text x="96.5" y="71.6">7</text>
<text x="100" y="66.2">VS-_1</text>
<text x="100" y="67.7">FB+</text>
<text x="100" y="69.3">IN-</text>
<text x="100" y="70.8">IN+</text>
<text x="105.1" y="67.7">GND_1</text>
<text x="105.5" y="66.2">VS+_2</text>
<text x="105.9" y="70.8">OUT+</text>
<text x="106.3" y="69.3">OUT-</text>
<text x="112.2" y="67.1">11</text>
<text x="112.2" y="68.6">12</text>
<text x="112.2" y="70.1">13</text>
<text x="112.2" y="71.6">14</text>
<text x="165.1" y="67.1">5</text>
<text x="165.1" y="68.6">6</text>
<text x="165.1" y="70.1">7</text>
<text x="165.1" y="71.6">8</text>
<text x="168.6" y="66.2">SDO</text>
<text x="168.6" y="67.7">VS-_1</text>
<text x="168.6" y="69.3">PD</text>
<text x="168.6" y="70.8">VOCM</text>
<text x="174.4" y="69.3">VS-_2</text>
<text x="174.6" y="66.2">SCLK</text>
<text x="176.2" y="67.7">CS</text>
<text x="176.5" y="70.8">17</text>
<text x="180.8" y="67.1">15</text>
<text x="180.8" y="68.6">16</text>
<text x="180.8" y="70.1">17</text>
<text x="180.8" y="71.6">18</text>
<text x="100" y="72.3">FB-</text>
<text x="105.1" y="72.3">GND_2</text>
<text x="164.3" y="74.7">10</text>
<text x="165.1" y="73.2">9</text>
<text x="168.6" y="72.3">VS+_1</text>
<text x="168.6" y="73.8">GND_1</text>
<text x="168.6" y="75.4">OUTM</text>
<text x="176.5" y="72.3">18</text>
<text x="176.5" y="73.8">19</text>
<text x="176.5" y="75.4">20</text>
<text x="180.8" y="73.2">19</text>
<text x="180.8" y="74.7">20</text>
<text x="61.4" y="96">1</text>
<text x="61.4" y="97.5">2</text>
<text x="61.4" y="99.1">3</text>
<text x="61.4" y="100.6">4</text>
<text x="65" y="96.7">FB</text>
<text x="65" y="98.2">NC</text>
<text x="65" y="99.7">IN-</text>
<text x="65" y="101.3">IN+</text>
<text x="68.6" y="99.7">OUT</text>
<text x="68.8" y="98.2">VS+</text>
<text x="69.1" y="101.3">VS-</text>
<text x="69.5" y="96.7">PD</text>
<text x="74.1" y="96">8</text>
<text x="74.1" y="97.5">7</text>
<text x="74.1" y="99.1">6</text>
<text x="74.1" y="100.6">5</text>
<text x="67.9" y="112.1" transform="rotate(-90 67.9 112.1)">9</text>
<text x="68.6" y="108.5" transform="rotate(-90 68.6 108.5)">THERMAL</text>
<text x="165.1" y="108.2">1</text>
<text x="165.1" y="109.7">2</text>
<text x="165.1" y="111.3">3</text>
<text x="165.1" y="112.8">4</text>
<text x="168.6" y="108.9">DIR1</text>
<text x="168.6" y="110.4">DIR2</text>
<text x="168.6" y="111.9">A1</text>
<text x="168.6" y="113.4">A2</text>
<text x="172.8" y="108.9">VCCA</text>
<text x="172.8" y="110.4">VCCB</text>
<text x="174.9" y="111.9">B1</text>
<text x="174.9" y="113.4">B2</text>
<text x="179.2" y="108.2">16</text>
<text x="179.2" y="109.7">15</text>
<text x="179.2" y="111.3">14</text>
<text x="179.2" y="112.8">13</text>
<text x="165.1" y="114.3">5</text>
<text x="165.1" y="115.8">6</text>
<text x="165.1" y="117.3">7</text>
<text x="165.1" y="118.9">8</text>
<text x="168.6" y="115">A3</text>
<text x="168.6" y="116.5">A4</text>
<text x="168.6" y="118">DIR3</text>
<text x="168.6" y="119.5">DIR4</text>
<text x="173.6" y="118">GND</text>
<text x="174.6" y="119.5">OE</text>
<text x="174.9" y="115">B3</text>
<text x="174.9" y="116.5">B4</text>
<text x="179.2" y="114.3">12</text>
<text x="179.2" y="115.8">11</text>
<text x="179.2" y="117.3">10</text>
<text x="179.2" y="118.9">9</text>
<text x="69.1" y="126.5">1</text>
<text x="69.1" y="128">2</text>
<text x="69.1" y="129.5">3</text>
<text x="69.1" y="131.1">4</text>
<text x="72.6" y="127.2">OUT1</text>
<text x="72.6" y="128.7">IN1-</text>
<text x="72.6" y="130.2">IN1+</text>
<text x="72.6" y="131.7">V-</text>
<text x="77" y="128.7">OUT2</text>
<text x="77.7" y="131.7">IN2+</text>
<text x="78" y="130.2">IN2-</text>
<text x="78.8" y="127.2">V+</text>
<text x="83.2" y="126.5">8</text>
<text x="83.2" y="128">7</text>
<text x="83.2" y="129.5">6</text>
<text x="83.2" y="131.1">5</text>
<text x="58.4" y="150.9">1</text>
<text x="58.4" y="152.4">2</text>
<text x="58.4" y="153.9">3</text>
<text x="58.4" y="155.4">4</text>
<text x="61.9" y="151.5">VOUTA</text>
<text x="61.9" y="153.1">VOUTB</text>
<text x="61.9" y="154.6">GND</text>
<text x="67.7" y="151.5">VREFIN/VREFOUT</text>
<text x="75.4" y="153.1">AVDD</text>
<text x="76.7" y="154.6">DIN</text>
<text x="81.7" y="150.9">10</text>
<text x="81.7" y="152.4">9</text>
<text x="81.7" y="153.9">8</text>
<text x="81.7" y="155.4">7</text>
<text x="58.4" y="157">5</text>
<text x="61.9" y="156.1">LDAC</text>
<text x="61.9" y="157.6">CLR</text>
<text x="75.3" y="157.6">SYNC</text>
<text x="75.5" y="156.1">SCLK</text>
<text x="81.7" y="157">6</text>
</g>
</svg>
